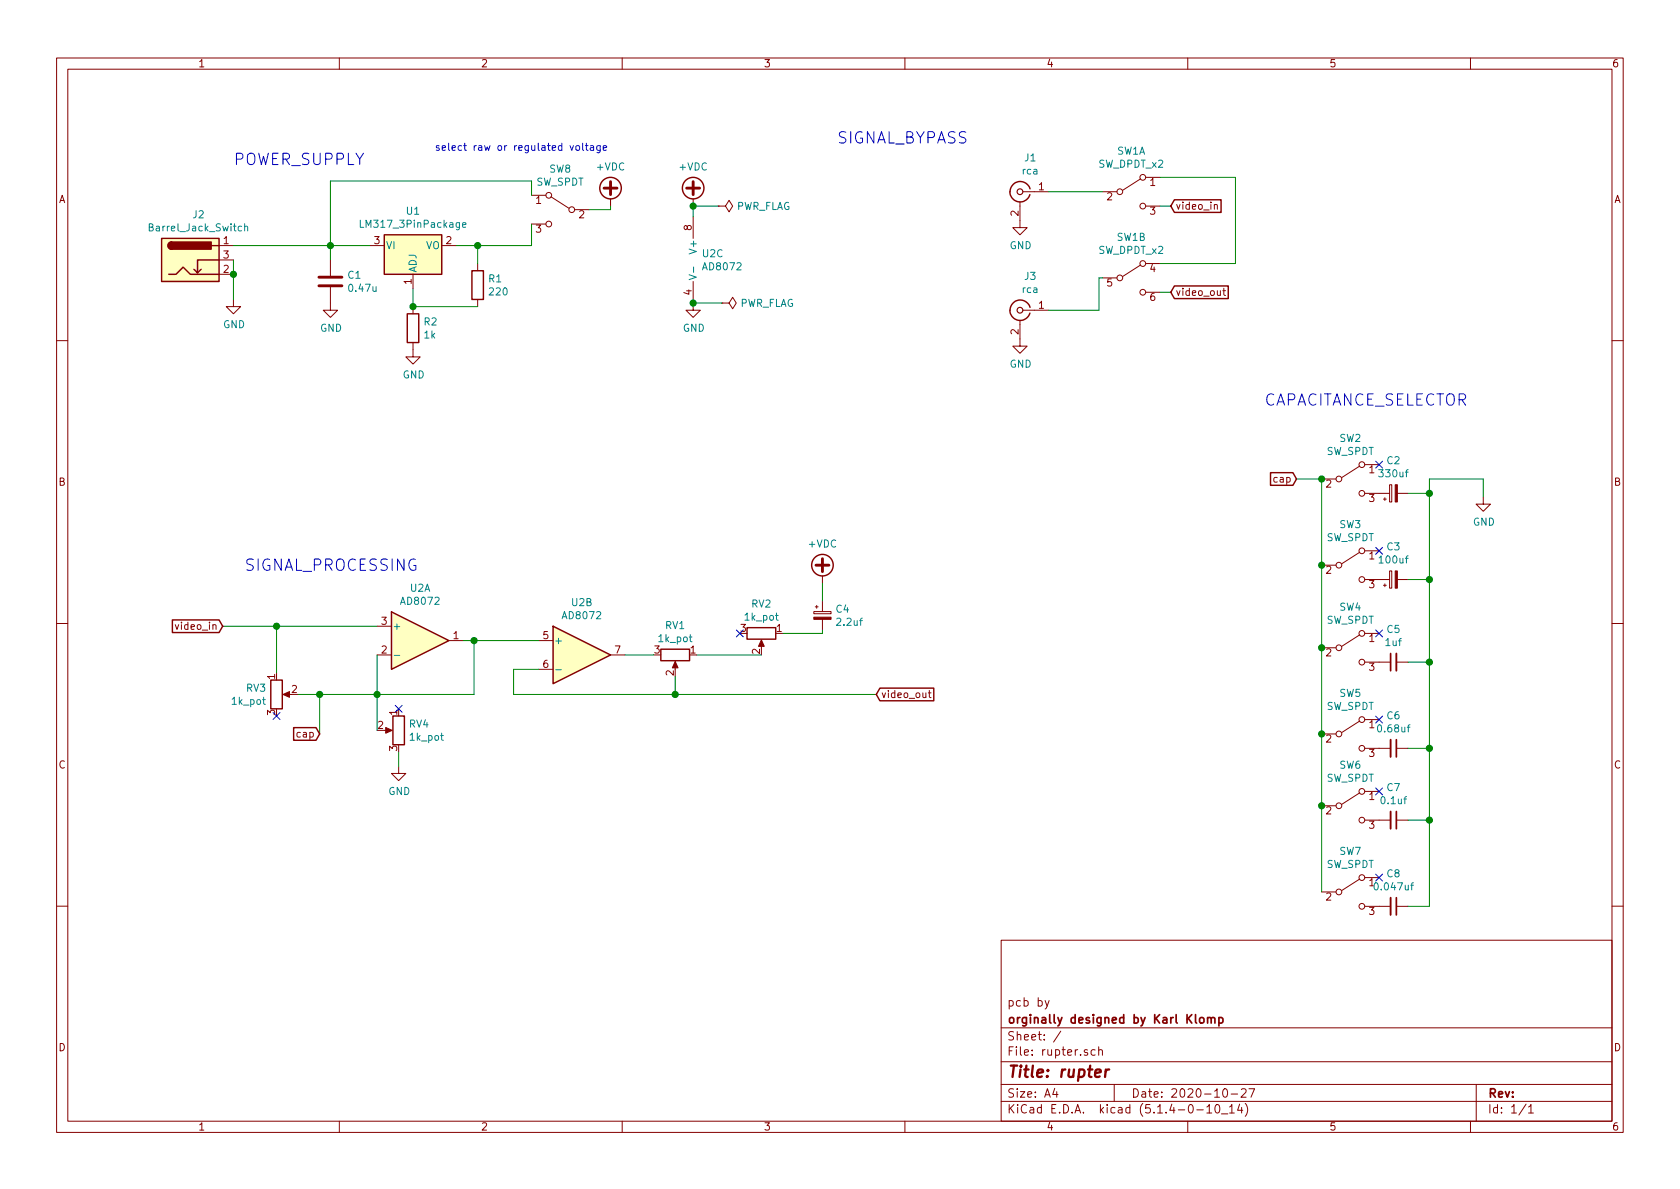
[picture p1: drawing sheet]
<svg xmlns="http://www.w3.org/2000/svg" width="297mm" height="210mm" viewBox="0 0 297 210" stroke-linecap="round" stroke-linejoin="round" font-family="sans-serif">
<g fill="none" stroke="#840000" stroke-width=".18">
<path d="M10 10.3h277v189.9h-277zM12 12.2h273v186.1h-273zM60 10.3v1.9M110 10.3v1.9M160 10.3v1.9M210 10.3v1.9M260 10.3v1.9M94 34.5h2.5M94 39.6h2.5M97.4 34.8l3.2 2M101.6 37.1h2.5M107.9 35.2v1.2"/>
<path d="M122.6 35.2v1.2M122.6 38.3v3.9M127 36.4h1.3l.6-1 .6 1-.6 1.1-.6-1.1M127 36.4h.1M180.3 35.7v4.6h1.3l-1.3 1.2-1.2-1.2h1.2M180.8 33.9h4.6M194.9 33.9h2.6M201.7 31.6l-3.2 2M202.6 31.4h2.5M202.6 36.4h2.5M214.7 36.3l.2-.1h.3v.8M38.7 43.4h2.6"/>
<path d="M38.7 48.5h2.6M38.7 46h2.6M41.3 53v1.2h1.2l-1.2 1.3-1.3-1.3h1.3M58.4 50.8v4.1h1.3l-1.3 1.2-1.3-1.2h1.3M58.4 46v2.8M65.4 43.4h2.5M73 48.5v2.5M73 54.2v1.3M78.1 43.4h2.5M84.5 46.6v1.3M84.5 53v1.2M122.6 49.8v5.1h1.2l-1.2 1.2-1.3-1.2h1.3"/>
<path d="M127.6 53.6h1.3l.6-1 .7 1-.7 1-.6-1M127.6 53.6h.1M180.3 56.6v4.6h1.3l-1.3 1.3-1.2-1.3h1.2M180.8 54.9h4.6M194.9 49.1h2.6M201.7 46.9l-3.2 2M202.6 46.6h2.5M202.6 51.7h2.5M216.2 51.4h.5M216.4 51v1.1l.3 .1M10 60.2h2M73 60.6v2.5h1.3l-1.3 1.3-1.2-1.3h1.2"/>
<path d="M285 60.2h2M233.7 99.9h2.5M233.7 84.7h2.5M240.4 97.7l-3.2 2M240.4 82.4l-3.2 2M241.3 97.4h2.5M241.3 82.2h2.5M241.3 87.2h4.4M244.6 88.3h.5M244.9 88v.5M245.7 85.7h.4v3.1h-.4zM247.1 87.2h1.8"/>
<path d="M262.3 87.9v1.2h1.2l-1.2 1.3-1.3-1.3h1.3M10 110.3h2M66.7 115.8h2.5M66.7 110.7h2.5M79.4 113.3h2.5M95.2 113.3h2.6M95.2 118.4h2.6M107.9 115.8h2.6M119.4 117.3v1.1M134.6 113.5v1M143.9 108.1h3v.4h-3zM144.1 107.3h.6"/>
<path d="M144.4 107.1v.5M145.4 101.8v1.3M145.4 106.3v1.8M145.4 109.5v1.9M233.7 114.5h2.5M240.4 112.3l-3.2 2M241.3 102.5h4.4M241.3 112h2.5M241.3 117.1h4.6M244.6 103.5h.5M244.9 103.2v.6M245.7 101h.4v3h-.4z"/>
<path d="M246.9 117.1h2M247.1 102.5h1.8M285 110.3h2M50.4 122.8h1M67.9 129.2h1.1M70.5 135.5v1.3h1.3l-1.3 1.2-1.3-1.2h1.3M164.1 122.5h.5M164.3 122.1v1.1l.3 .2M233.7 129.8h2.5M240.4 127.5l-3.2 2M241.3 139.9h2.5M241.3 127.2h2.5"/>
<path d="M241.3 132.3h4.6M246.9 132.3h2M233.7 157.7h2.5M233.7 142.5h2.5M240.4 155.4l-3.2 2.1M240.4 140.2l-3.2 2M241.3 155.2h2.5M241.3 145h4.6M246.9 145h2M10 160.2h2M177 166.3h108v32h-108zM184.8 176.9l.3 1"/>
<path d="M185.5 176.9l-.5 1.4-.2 .1M241.3 160.3h4.6M246.9 160.3h2M285 160.2h2M60 198.3v1.9M110 198.3v1.9M160 198.3v1.9M177 194.8h108M177 191.8h108M177 187.8h108M177 181.8h108M186.5 192.5l-.4 1h1"/>
<path d="M186.8 193v1M187.6 182.3l-1.3 2M193.6 185.7l-.4-.1-.3 .3 .1 .6 .2 .1 .4-.1M194.3 185.7a.37 .37 0 0 1 .6 .1v.8M194.3 185.1v1.5M197 191.8v3M210 198.3v1.9M211.6 196.3h1.2M213.4 195.8l.4-.5v1.5M213.4 196.8h.8M215 195.4l.3-.1a.94 .94 0 0 1 0 1.5 .8 .8 0 0 1-.6-.6 .8 .8 0 0 1 .3-.8zM216 197h1.1"/>
<path d="M216.3 192.7l.4-.2a.94 .94 0 0 1 0 1.5 .79 .79 0 0 1-.4-1.3zM217.4 195.8l.4-.5v1.5M217.4 196.8h.8M217.7 193.5h1.1M219.2 195.2l-.4 1.1h.9M219.5 192.7l.2-.2h.3l.3 .2v.3v.2l-.9 .8h.9M219.5 195.8v1M220.2 195.1a1.71 1.71 0 0 1 0 2.3M220.8 192.5h1l-.6 1.5M260 198.3v1.9M261 191.8v6.5M269.8 195.2l-1.2 2"/>
<path d="M270.3 195.8l.4-.5v1.5M270.3 196.8h.8"/>
<circle cx="97" cy="39.6" r=".51"/>
<circle cx="97" cy="34.5" r=".51"/>
<circle cx="101.1" cy="37.1" r=".51"/>
<circle cx="198" cy="33.9" r=".51"/>
<circle cx="202.1" cy="31.4" r=".51"/>
<circle cx="202.1" cy="36.4" r=".51"/>
<circle cx="198" cy="49.1" r=".51"/>
<circle cx="202.1" cy="46.6" r=".51"/>
<circle cx="202.1" cy="51.7" r=".51"/>
<circle cx="236.7" cy="84.7" r=".51"/>
<circle cx="236.7" cy="99.9" r=".51"/>
<circle cx="240.8" cy="82.2" r=".51"/>
<circle cx="240.8" cy="97.4" r=".51"/>
<circle cx="240.8" cy="87.2" r=".51"/>
<circle cx="236.7" cy="114.5" r=".51"/>
<circle cx="240.8" cy="102.5" r=".51"/>
<circle cx="240.8" cy="112" r=".51"/>
<circle cx="240.8" cy="117.1" r=".51"/>
<circle cx="236.7" cy="129.8" r=".51"/>
<circle cx="240.8" cy="127.2" r=".51"/>
<circle cx="240.8" cy="139.9" r=".51"/>
<circle cx="240.8" cy="132.3" r=".51"/>
<circle cx="236.7" cy="157.7" r=".51"/>
<circle cx="236.7" cy="142.5" r=".51"/>
<circle cx="240.8" cy="145" r=".51"/>
<circle cx="240.8" cy="155.2" r=".51"/>
<circle cx="240.8" cy="160.3" r=".51"/>
</g>
<path d="M195.5 189.1l-.1 1.3M196.1 189.1a.55 .55 0 0 0-.6 .4" fill="none" stroke="#840000" stroke-width=".41"/>
<path d="M245.9 115.6v3M246.9 130.8v3.1M246.9 143.5v3.1M246.9 158.7v3.1M213.5 179.9v1M215.5 179.9v1.5M212.2 180.1l.2-.2 .4 .2v.7l-.2 .1-.4-.1zM213.5 180.1l.2-.2 .4 .1v.9M214.1 180.1a.36 .36 0 0 1 .4-.2 .36 .36 0 0 1 .3 .2v.8M215.5 180l.5-.1 .2 .3v.6l-.2 .1-.5-.1" fill="none" stroke="#840000" stroke-width=".3"/>
<g fill="none" stroke="#840000" stroke-width=".25">
<path d="M182.1 33.4a1.8 1.8 0 0 0-2.7-1 1.8 1.8 0 0 0-.1 2.9 1.8 1.8 0 0 0 2.8-.9M207.6 35.3h8.3v2.3h-8.3l-.6-1.2zM28.6 42.2h10.1v7.6h-10.1zM29.8 48.5h1.3l1.3-1.3 1.3 1.3h5M30.4 42.8a.63 .63 0 0 0-.7 .6 .63 .63 0 0 0 .7 .7M35.6 47.6l-.7 .7M37.5 43.4h1.2M38.7 46h-3.8v2.3l-.6-.7M67.9 41.5h10.2v7h-10.2zM72 55.5h2v5.1h-2zM83.4 47.9h2.1v5.1h-2.1zM182.1 54.4a1.8 1.8 0 0 0-2.7-1.1 1.8 1.8 0 0 0-.1 3 1.8 1.8 0 0 0 2.8-.9"/>
<path d="M207.6 50.6h9.6v2.2h-9.6l-.6-1.1zM224.6 83.6h4l.6 1.1-.6 1.1h-4zM30.5 109.6h8.2l.7 1.1-.7 1.2h-8.2zM69.2 108.2l10.2 5.1-10.2 5.1zM97.8 110.7l10.1 5.1-10.1 5.1zM116.8 114.8h5.1v2h-5.1zM132.1 111h5.1v2h-5.1zM47.9 120.3h2v5h-2zM51.9 128.7h4l.6 1.1-.6 1.1h-4zM69.5 126.6h2v5.1h-2zM155.6 121.7h9.5v2.2h-9.5l-.7-1.1z"/>
<circle cx="107.9" cy="33.3" r="1.9"/>
<circle cx="122.6" cy="33.3" r="1.9"/>
<circle cx="145.4" cy="99.9" r="1.9"/>
</g>
<g fill="none" stroke="#840000" stroke-width=".2">
<circle cx="180.3" cy="33.9" r=".51"/>
<circle cx="180.3" cy="54.9" r=".51"/>
</g>
<g fill="#ffffc2" stroke="#ffffc2" stroke-width=".18">
<path d="M67.9 41.5h10.2v7h-10.2z"/>
<path d="M69.2 108.2l10.2 5.1-10.2 5.1z"/>
<path d="M28.6 42.2h10.1v7.6h-10.1z"/>
<path d="M97.8 110.7l10.1 5.1-10.1 5.1z"/>
</g>
<path d="M43.3 39.6v1.2M63.7 38.9v1.3h.6M81.8 39.8l.6-.1-.1-.3h-.3l-.2 .1v.7h.5M43.3 40.1l.1-.1 .3 .1 .1 .7M121.8 48.6l1.3 .4-1.3 .4M122.6 47.2v1M69.7 115.9h1M98.3 118.4h1M249.4 156.5h.5M249.9 156.1l-.3 .2v1.1" fill="none" stroke="#008484" stroke-width=".18"/>
<g fill="#840000" stroke="#840000" stroke-width=".25">
<path d="M29.9 43l.5-.2v1.3a.64 .64 0 0 1-.6-.4 .64 .64 0 0 1 .1-.7z"/>
<path d="M30.4 42.8h6.9v1.3h-6.9z"/>
</g>
<g fill="#840000" stroke="#840000" stroke-width=".18">
<path d="M246.7 101h.4v3h-.4z"/>
<path d="M119.4 117l.5 1.1h-1z"/>
<path d="M134.6 113.2l.5 1.1h-1z"/>
<path d="M143.9 109.1h3v.4h-3z"/>
<path d="M246.7 85.7h.4v3.1h-.4z"/>
<path d="M50 122.8l1.2-.5v1z"/>
<path d="M68.2 128.6l1.1 .6-1.1 .5z"/>
</g>
<path d="M106.8 33.3h2.3M107.9 32.1v2.3M121.4 33.3h2.3M122.6 32.1v2.3M56.4 50.5h4.1M56.4 49h4.1M144.3 99.9h2.3M145.4 98.8v2.3" fill="none" stroke="#840000" stroke-width=".51"/>
<path d="M246.9 115.6v3M245.9 130.8v3.1M245.9 143.5v3.1M245.9 158.7v3.1" fill="none" stroke="#840000" stroke-width=".33"/>
<g fill="none" stroke="#008400" stroke-width=".18">
<path d="M94 34.5v-2.5h-35.6v14M94 39.6v3.8h-13.4M107.9 36.4v.7h-3.8M127 36.4h-4.4v1.9M185.4 33.9h9.5M205.1 36.4h1.9M205.1 31.4h13.3v15.2h-13.3M41.3 43.4h24.1M41.3 46v7M73 51v3.2h11.5M84.5 43.4v3.2M122.6 53.6h5"/>
<path d="M194.9 49.1h-.6v5.8h-8.9M205.1 51.7h1.9M229.2 84.7h4.5v73M248.9 87.2h3.8M262.3 87.9v-3.2h-9.6v75.6h-3.8M39.4 110.7h27.3M48.9 110.7v8.3M66.7 115.8v13.4M81.9 113.3h13.3M83.8 113.3v9.5h-31.1M95.2 118.4h-4.4v4.4h64.1M110.5 115.8h5.1"/>
<path d="M119.4 119.6v3.2M123.2 115.8h11.4M145.4 103.1v3.2M145.4 111.4v.6h-7M248.9 102.5h3.8M248.9 117.1h3.8M56.5 122.8v7M70.5 133v2.5M248.9 132.3h3.8M248.9 145h3.8"/>
</g>
<path d="M101.9 25.8l.3-.1 .3 .3-.1 .5-.3 .1-.3-.2zM103 25.3v1.1l.2 .2M103.5 25.7h.5M103.7 25.3v1.1l.3 .2M104.4 25.8h.5l.1 .8M105 26.1h-.5l-.2 .2 .1 .2h.6M106.1 25.7v1.1l-.2 .2-.3-.1M106.1 25.8l-.4-.1-.2 .3 .1 .5h.5M106.7 26.2l.6-.1-.1-.3-.4-.1-.1 .2v.6h.5" fill="none" stroke="#0000c2" stroke-width=".18"/>
<g fill="#008400" stroke="#008400" stroke-width=".25">
<circle cx="66.7" cy="122.8" r=".51"/>
<circle cx="252.7" cy="145" r=".51"/>
<circle cx="252.7" cy="132.3" r=".51"/>
<circle cx="56.5" cy="122.8" r=".51"/>
<circle cx="252.7" cy="117.1" r=".51"/>
<circle cx="252.7" cy="102.5" r=".51"/>
<circle cx="252.7" cy="87.2" r=".51"/>
<circle cx="233.7" cy="142.5" r=".51"/>
<circle cx="233.7" cy="129.8" r=".51"/>
<circle cx="233.7" cy="114.5" r=".51"/>
<circle cx="233.7" cy="99.9" r=".51"/>
<circle cx="233.7" cy="84.7" r=".51"/>
<circle cx="41.3" cy="48.5" r=".51"/>
<circle cx="84.5" cy="43.4" r=".51"/>
<circle cx="73" cy="54.2" r=".51"/>
<circle cx="122.6" cy="36.4" r=".51"/>
<circle cx="58.4" cy="43.4" r=".51"/>
<circle cx="122.6" cy="53.6" r=".51"/>
<circle cx="83.8" cy="113.3" r=".51"/>
<circle cx="119.4" cy="122.8" r=".51"/>
<circle cx="48.9" cy="110.7" r=".51"/>
</g>
<g fill="none" stroke="#000084" stroke-width=".18">
<path d="M243.2 96.8l1.2 1.2M243.2 81.6l1.2 1.2M244.4 96.8l-1.2 1.2M244.4 81.6l-1.2 1.2M130.2 111.4l1.2 1.2M131.4 111.4l-1.2 1.2M243.2 111.4l1.2 1.2M244.4 111.4l-1.2 1.2M48.3 126l1.2 1.2M49.5 126l-1.2 1.2M69.9 124.7l1.2 1.3M71.1 124.7l-1.2 1.3"/>
<path d="M243.2 126.6l1.2 1.3M243.2 139.3l1.2 1.3M244.4 126.6l-1.2 1.3M244.4 139.3l-1.2 1.3M243.2 154.6l1.2 1.2M244.4 154.6l-1.2 1.2"/>
</g>
<g font-size="2.8" fill="#0000c2">
<text x="41.3" y="29.2">POWER_SUPPLY</text>
<text x="148" y="25.4">SIGNAL_BYPASS</text>
<text x="223.5" y="71.7">CAPACITANCE_SELECTOR</text>
<text x="43.2" y="101">SIGNAL_PROCESSING</text>
</g>
<text font-size="2.8" fill="#840000" x="178" y="190.5">Title: rupter</text>
<g font-size="2.1" fill="#840000">
<text x="178" y="178">pcb by</text>
<text x="178" y="184">Sheet: /</text>
<text x="178" y="181">orginally designed by Karl Klomp</text>
<text x="178" y="186.7">File: rupter.sch</text>
<text x="178" y="196.9">KiCad E.D.A. kicad (5.1.4-0-10_14)</text>
<text x="178" y="194.1">Size: A4</text>
<text x="200" y="194.1">Date: 2020-10-27</text>
<text x="263" y="194.1">Rev:</text>
<text x="263" y="196.9">Id: 1/1</text>
</g>
<g font-size="1.8" fill="#840000">
<text x="35" y="11.9">1</text>
<text x="85" y="11.9">2</text>
<text x="135" y="11.9">3</text>
<text x="185" y="11.9">4</text>
<text x="235" y="11.9">5</text>
<text x="285" y="11.9">6</text>
<text x="10.4" y="35.9">A</text>
<text x="183.7" y="33.6">1</text>
<text x="195.7" y="35.4">2</text>
<text x="203.4" y="32.9">1</text>
<text x="285.4" y="35.9">A</text>
<text x="94.8" y="36.1">1</text>
<text x="94.8" y="41.1">3</text>
<text x="102.4" y="38.6">2</text>
<text x="122.3" y="40.7" transform="rotate(-90 122.3 40.7)">8</text>
<text x="180.1" y="38.2" transform="rotate(-90 180.1 38.2)">2</text>
<text x="203.4" y="38">3</text>
<text x="207.8" y="37.1">video_in</text>
<text x="39.5" y="43.2">1</text>
<text x="39.5" y="45.7">3</text>
<text x="66.2" y="43.2">3</text>
<text x="78.9" y="43.2">2</text>
<text x="39.5" y="48.3">2</text>
<text x="72.8" y="50.3" transform="rotate(-90 72.8 50.3)">1</text>
<text x="122.3" y="52.2" transform="rotate(-90 122.3 52.2)">4</text>
<text x="195.7" y="50.7">5</text>
<text x="203.4" y="48.1">4</text>
<text x="203.4" y="53.2">6</text>
<text x="207.8" y="52.3">video_out</text>
<text x="180.1" y="59.2" transform="rotate(-90 180.1 59.2)">2</text>
<text x="183.7" y="54.6">1</text>
<text x="242.1" y="83.7">1</text>
<text x="10.4" y="85.9">B</text>
<text x="225.4" y="85.3">cap</text>
<text x="234.5" y="86.2">2</text>
<text x="242.1" y="88.8">3</text>
<text x="285.4" y="85.9">B</text>
<text x="234.5" y="101.5">2</text>
<text x="242.1" y="98.9">1</text>
<text x="242.1" y="104">3</text>
<text x="31.4" y="111.4">video_in</text>
<text x="67.5" y="110.5">3</text>
<text x="80.2" y="113">1</text>
<text x="96" y="113">5</text>
<text x="131" y="111.8">3</text>
<text x="137.3" y="111.8">1</text>
<text x="242.1" y="113.5">1</text>
<text x="67.5" y="115.6">2</text>
<text x="96" y="118.1">6</text>
<text x="108.7" y="115.6">7</text>
<text x="115.7" y="115.6">3</text>
<text x="119.1" y="119.5" transform="rotate(-90 119.1 119.5)">2</text>
<text x="122.1" y="115.6">1</text>
<text x="134.4" y="115.7" transform="rotate(-90 134.4 115.7)">2</text>
<text x="234.5" y="116.1">2</text>
<text x="242.1" y="118.6">3</text>
<text x="48.6" y="120.1" transform="rotate(-90 48.6 120.1)">1</text>
<text x="51.6" y="122.5">2</text>
<text x="155.7" y="123.4">video_out</text>
<text x="48.6" y="126.5" transform="rotate(-90 48.6 126.5)">3</text>
<text x="52.7" y="130.4">cap</text>
<text x="66.8" y="128.9">2</text>
<text x="70.2" y="126.5" transform="rotate(-90 70.2 126.5)">1</text>
<text x="234.5" y="131.3">2</text>
<text x="242.1" y="128.8">1</text>
<text x="10.4" y="135.9">C</text>
<text x="70.2" y="132.8" transform="rotate(-90 70.2 132.8)">3</text>
<text x="242.1" y="133.9">3</text>
<text x="285.4" y="135.9">C</text>
<text x="242.1" y="141.5">1</text>
<text x="234.5" y="144">2</text>
<text x="242.1" y="146.6">3</text>
<text x="234.5" y="159.3">2</text>
<text x="242.1" y="156.7">1</text>
<text x="242.1" y="161.8">3</text>
<text x="10.4" y="185.9">D</text>
<text x="285.4" y="185.9">D</text>
<text x="35" y="199.9">1</text>
<text x="85" y="199.9">2</text>
<text x="135" y="199.9">3</text>
<text x="185" y="199.9">4</text>
<text x="235" y="199.9">5</text>
<text x="285" y="199.9">6</text>
</g>
<text font-size="1.8" fill="#0000c2" x="76.8" y="26.7">select raw or regulated voltage</text>
<g font-size="1.8" fill="#008484">
<text x="181.2" y="28.5">J1</text>
<text x="194.2" y="29.7">SW_DPDT_x2</text>
<text x="197.5" y="27.4">SW1A</text>
<text x="94.8" y="32.8">SW_SPDT</text>
<text x="97.2" y="30.5">SW8</text>
<text x="105.6" y="30.1">+VDC</text>
<text x="120.2" y="30.1">+VDC</text>
<text x="180.8" y="30.9">rca</text>
<text x="26.7" y="40.9">Barrel_Jack_Switch</text>
<text x="34.1" y="38.6">J2</text>
<text x="64.3" y="40.3">LM317_3PinPackage</text>
<text x="71.9" y="38">U1</text>
<text x="130.1" y="37.1">PWR_FLAG</text>
<text x="68.2" y="44.1">VI</text>
<text x="75.3" y="44.1">VO</text>
<text x="123.2" y="44.5" transform="rotate(-90 123.2 44.5)">V+</text>
<text x="124.3" y="45.5">U2C</text>
<text x="124.5" y="47.8">AD8072</text>
<text x="178.5" y="44.1">GND</text>
<text x="194.2" y="44.9">SW_DPDT_x2</text>
<text x="197.5" y="42.6">SW1B</text>
<text x="61.5" y="49.3">C1</text>
<text x="61.8" y="51.6">0.47u</text>
<text x="73.7" y="48.3" transform="rotate(-90 73.7 48.3)">ADJ</text>
<text x="86.4" y="49.9">R1</text>
<text x="86.6" y="52.2">220</text>
<text x="180.8" y="51.8">rca</text>
<text x="181.2" y="49.5">J3</text>
<text x="39.4" y="58">GND</text>
<text x="56.6" y="58.7">GND</text>
<text x="75" y="57.6">R2</text>
<text x="75" y="59.9">1k</text>
<text x="120.7" y="58.7">GND</text>
<text x="130.7" y="54.3">PWR_FLAG</text>
<text x="178.5" y="65">GND</text>
<text x="71.2" y="66.9">GND</text>
<text x="234.5" y="80.5">SW_SPDT</text>
<text x="236.9" y="78.2">SW2</text>
<text x="245.3" y="82.1">C2</text>
<text x="244" y="84.4">330uf</text>
<text x="234.5" y="95.7">SW_SPDT</text>
<text x="236.9" y="93.4">SW3</text>
<text x="260.4" y="93">GND</text>
<text x="143" y="96.8">+VDC</text>
<text x="244" y="99.6">100uf</text>
<text x="245.3" y="97.3">C3</text>
<text x="71.1" y="107">AD8072</text>
<text x="72.5" y="104.6">U2A</text>
<text x="101.1" y="107.2">U2B</text>
<text x="132.9" y="107.4">RV2</text>
<text x="236.9" y="108">SW4</text>
<text x="69.3" y="111.4">+</text>
<text x="97.9" y="113.9">+</text>
<text x="99.6" y="109.5">AD8072</text>
<text x="116.5" y="113.6">1k_pot</text>
<text x="117.7" y="111.2">RV1</text>
<text x="131.8" y="109.7">1k_pot</text>
<text x="147.9" y="108.4">C4</text>
<text x="148.1" y="110.7">2.2uf</text>
<text x="234.5" y="110.3">SW_SPDT</text>
<text x="245.3" y="111.9">C5</text>
<text x="245" y="114.2">1uf</text>
<text x="41.1" y="124.6">1k_pot</text>
<text x="43.6" y="122.3">RV3</text>
<text x="234.5" y="125.5">SW_SPDT</text>
<text x="236.9" y="123.2">SW5</text>
<text x="72.4" y="128.7">RV4</text>
<text x="72.6" y="131">1k_pot</text>
<text x="243.8" y="129.5">0.68uf</text>
<text x="245.3" y="127.2">C6</text>
<text x="236.9" y="135.9">SW6</text>
<text x="68.7" y="140.6">GND</text>
<text x="234.5" y="138.2">SW_SPDT</text>
<text x="244.3" y="142.2">0.1uf</text>
<text x="245.3" y="139.9">C7</text>
<text x="234.5" y="153.5">SW_SPDT</text>
<text x="236.9" y="151.2">SW7</text>
<text x="245.3" y="155.1">C8</text>
<text x="243.3" y="157.4">0.047uf</text>
</g>
</svg>
